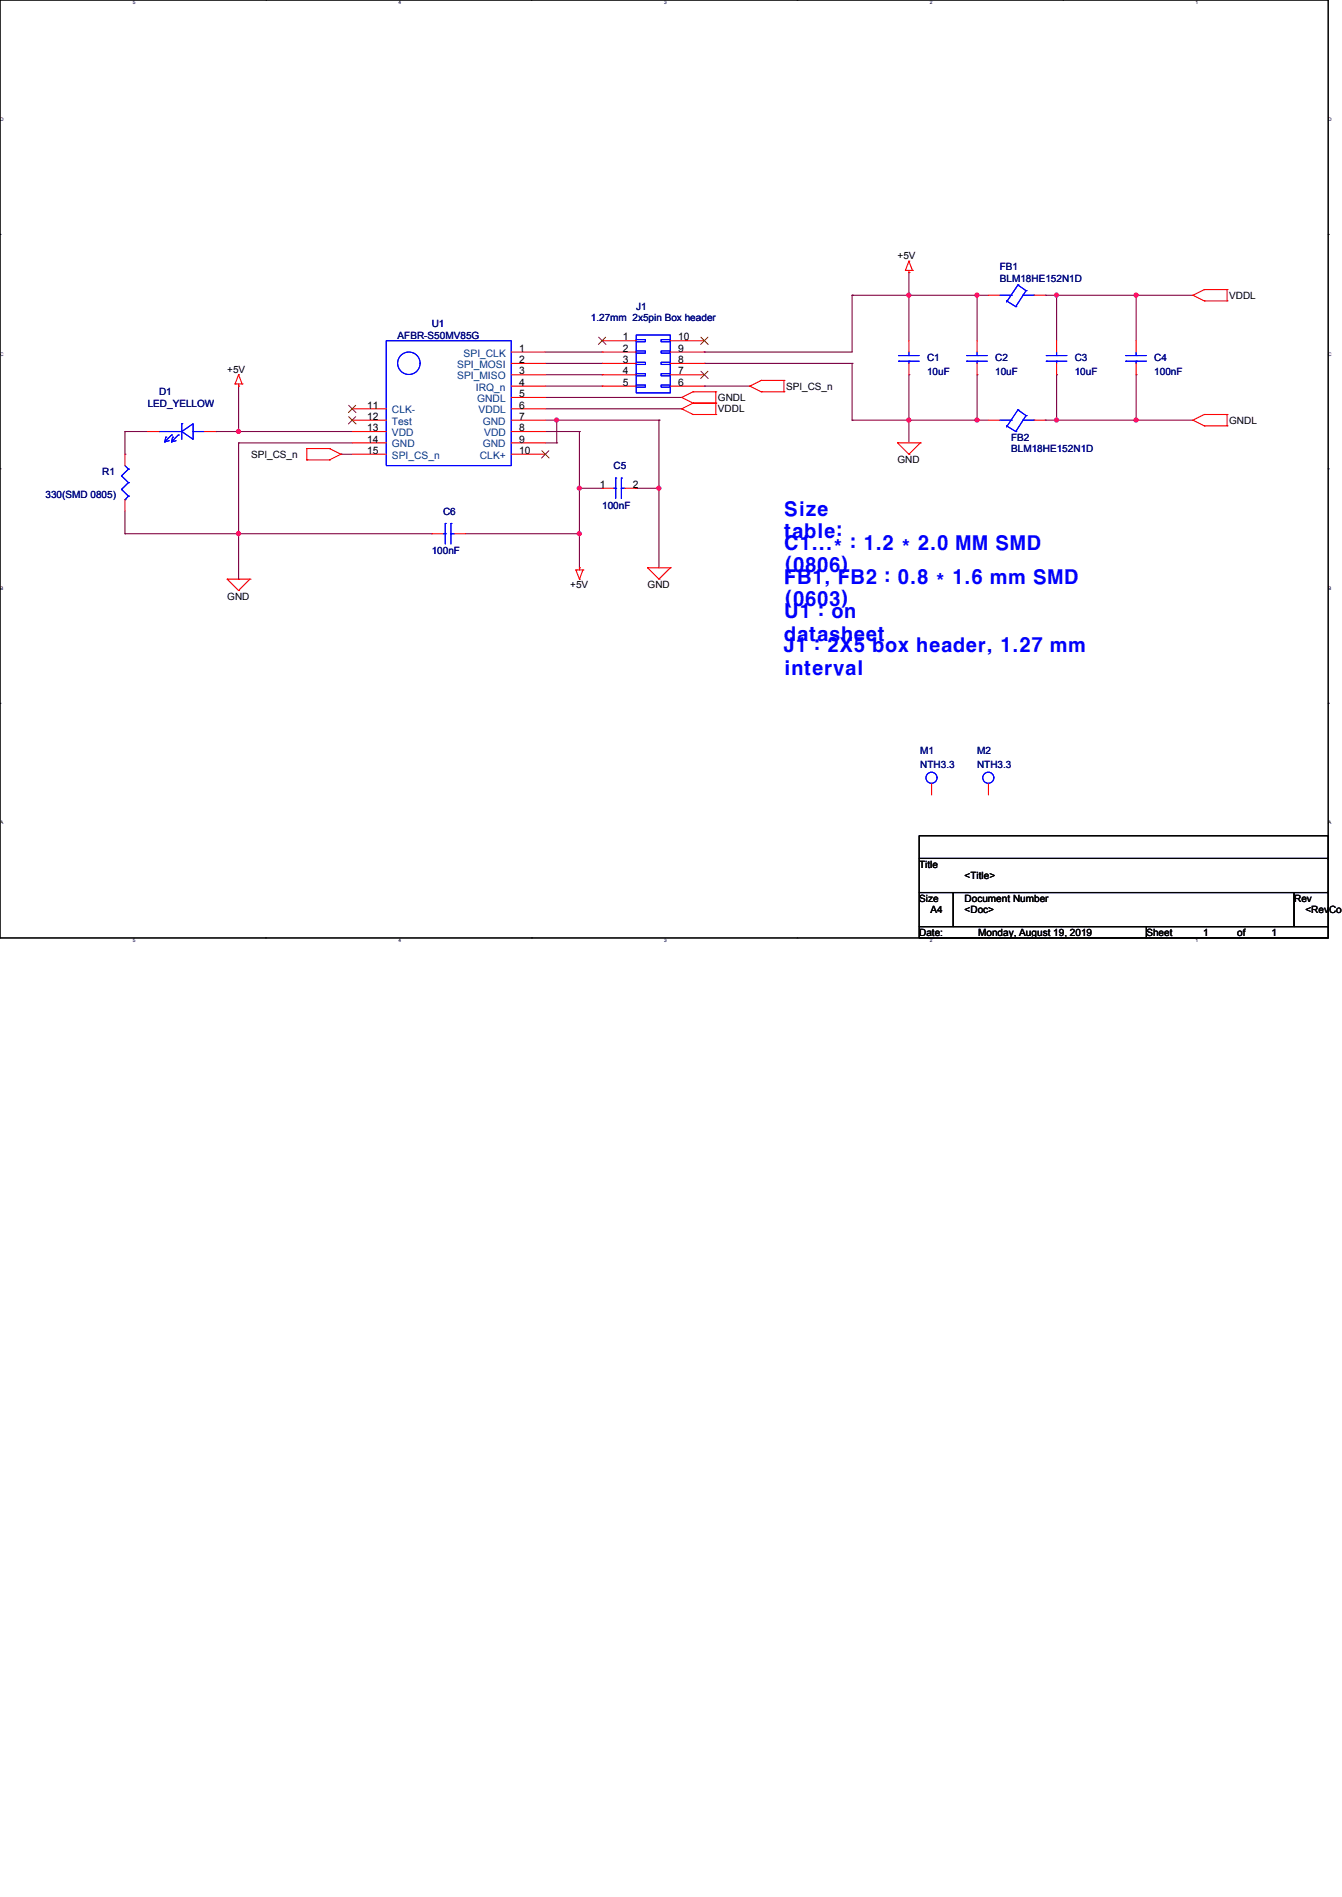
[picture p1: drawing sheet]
<svg xmlns="http://www.w3.org/2000/svg" width="210mm" height="297mm" viewBox="0 0 210 297" stroke-linecap="round" stroke-linejoin="round" font-family="sans-serif">
<g fill="none" stroke="#000" stroke-width=".17">
<path d="M0 0h207.7v146.7h-207.7zM41.5 0h.1M83.1 0h.1M124.6 0h.1M166.2 0h.1M0 36.7h.1M207.7 36.7h.1M0 73.3h.1M207.7 73.3h.1M0 110h.1M207.7 110h.1M143.8 130.7h63.9v3.6h-63.9z"/>
<path d="M143.8 134.3h63.9v5.3h-63.9zM143.8 139.6h5.3v5.3h-5.3zM149.1 139.6h53.3v5.3h-53.3zM202.4 139.6h5.3v5.3h-5.3zM41.5 146.7h.1M83.1 146.7h.1M124.6 146.7h.1M143.8 144.9h35.5v1.8h-35.5zM166.2 146.7h.1M179.3 144.9h28.4v1.8h-28.4z"/>
</g>
<g fill="none" stroke="#800040" stroke-width=".17">
<path d="M85.3 55.1h8.9M85.3 56.8h8.9M85.3 58.6h8.9M94.2 55.1h.1M94.2 56.8h.1M94.2 58.6h.1M110.2 55.1h.1M110.2 56.8h.1M110.2 56.8h23.1M133.3 46.2h.1M133.3 56.8h.1M133.3 46.2v8.9h-23.1"/>
<path d="M133.3 56.8v8.9M133.3 46.2h21.3M142.2 46.2h.1M142.2 42.6h.1M142.2 58.6h.1M142.2 42.6v10.7M142.2 58.6v10.7M152.8 46.2h.1M152.8 58.6h.1M152.8 46.2v7.1M152.8 58.6v7.1M163.5 46.2h.1"/>
<path d="M163.5 46.2h23.1M165.3 46.2h.1M165.3 58.6h.1M165.3 46.2v7.1M165.3 58.6v7.1M177.7 46.2h.1M177.7 58.6h.1M177.7 46.2v7.1M177.7 58.6v7.1M19.5 67.5h.1M19.5 71h.1M19.5 67.5h3.6"/>
<path d="M19.5 67.5v3.5M19.5 79.9v3.6M33.8 67.5h.1M33.8 67.5h21.3M37.3 67.5h.1M37.3 60.4h.1M37.3 69.3h.1M37.3 60.4v7.1M37.3 69.3v21.3M37.3 69.3h17.8M53.3 71h.1M53.3 71h1.8"/>
<path d="M85.3 67.5h5.3M85.3 69.3h1.8M85.3 60.4h8.9M85.3 62.2h21.3M85.3 63.9h21.3M85.3 65.7h17.8M87.1 65.7h.1M87.1 69.3h.1M87.1 65.7v3.6M90.6 67.5h.1M90.6 76.4h.1M90.6 67.5v21.3"/>
<path d="M90.6 76.4h3.6M94.2 60.4h.1M94.2 76.4h.1M99.5 76.4h.1M99.5 76.4h3.6M103.1 65.7h.1M103.1 76.4h.1M103.1 65.7v23.1M106.6 62.2h.1M106.6 63.9h.1M110.2 60.4h.1M110.2 60.4h7.1"/>
<path d="M133.3 65.7h.1M133.3 65.7h21.3M142.2 65.7h.1M152.8 65.7h.1M163.5 65.7h.1M163.5 65.7h23.1M165.3 65.7h.1M177.7 65.7h.1M19.5 83.5h.1M19.5 83.5h48M37.3 83.5h.1M37.3 90.6h.1"/>
<path d="M67.5 83.5h.1M72.9 83.5h17.7M90.6 83.5h.1M90.6 88.8h.1"/>
</g>
<g fill="#f0f" stroke="#f0f" stroke-width=".17">
<circle cx="37.3" cy="67.5" r=".32"/>
<circle cx="37.3" cy="83.5" r=".32"/>
<circle cx="87.1" cy="65.7" r=".32"/>
<circle cx="90.6" cy="76.3" r=".32"/>
<circle cx="90.6" cy="83.5" r=".32"/>
<circle cx="103" cy="76.3" r=".32"/>
<circle cx="152.8" cy="46.2" r=".32"/>
<circle cx="152.8" cy="65.7" r=".32"/>
<circle cx="142.1" cy="46.2" r=".32"/>
<circle cx="142.1" cy="65.7" r=".32"/>
<circle cx="177.7" cy="46.2" r=".32"/>
<circle cx="177.7" cy="65.7" r=".32"/>
<circle cx="165.2" cy="46.2" r=".32"/>
<circle cx="165.2" cy="65.7" r=".32"/>
</g>
<g fill="none" stroke="#f00" stroke-width=".17">
<path d="M37.3 58.6h.1M37.3 58.6l-.5 1.4M37.3 58.6l.6 1.4M80 55.1h5.3M80 56.8h5.3M80 58.6h5.3M94.2 55.1h5.3M94.2 56.8h5.3M94.2 58.6h5.3M94.2 53.3h5.3M104.8 55.1h5.4M104.8 56.8h5.4"/>
<path d="M104.8 58.6h5.4M104.8 53.3h5.4M119.1 59.5h.1M119.1 59.5l-1.8 .9M119.1 59.5h3.5M122.6 59.5h.1M122.6 59.5v1.8M141.6 42.3h.1M141.6 42.3h1.1M142.2 42.6h.1M142.2 40.8h.1M142.2 42.3v.3"/>
<path d="M142.2 53.3v1.8M142.2 56.8v1.8M142.2 40.8l-.6 1.5M142.2 40.8l.5 1.5M142.7 42.3h.1M152.8 53.3v1.8M152.8 56.8v1.8M154.6 46.2h1.8M161.7 46.2h1.8M165.3 53.3v1.8M165.3 56.8v1.8M177.7 53.3v1.8"/>
<path d="M177.7 56.8v1.8M186.6 46.2h.1M186.6 46.2l1.8 .9M188.4 45.3h.1M188.4 47.1h.1M188.4 45.3l-1.8 .9M188.4 45.3h3.5M188.4 47.1h3.5M191.9 45.3h.1M191.9 47.1h.1M191.9 45.3v1.8M19.5 71v1.8"/>
<path d="M19.5 78.1v1.8M23.1 67.5h1.8M32 67.5h1.8M36.8 60h.1M36.8 60h1.1M37.3 60.4h.1M37.3 60v.4M37.9 60h.1M48 71.9h.1M48 70.2h.1M48 70.2h3.5M48 71.9h3.5"/>
<path d="M48 70.2v1.7M51.5 70.2h.1M51.5 71.9h.1M51.5 70.2l1.8 .8M53.3 71h.1M53.3 71l-1.8 .9M55.1 69.3h5.3M55.1 63.9h5.3M55.1 65.7h5.3M55.1 67.5h5.3M55.1 71h5.3M80 69.3h5.3"/>
<path d="M80 60.4h5.3M80 62.2h5.3M80 63.9h5.3M80 65.7h5.3M80 67.5h5.3M80 71h5.3M94.2 60.4h5.3M94.2 76.4h1.8M97.7 76.4h1.8M104.8 60.4h5.4M106.6 62.2h.1M106.6 63.9h.1"/>
<path d="M106.6 62.2l1.8 .8M106.6 63.9l1.8 .9M108.4 61.3h.1M108.4 63h.1M108.4 64.8h.1M108.4 61.3l-1.8 .9M108.4 61.3h3.6M108.4 63h3.6M108.4 63l-1.8 .9M108.4 64.8h3.6M112 61.3h.1M112 63h.1"/>
<path d="M112 64.8h.1M112 61.3v3.5M117.3 60.4h.1M117.3 60.4l1.8 .9M119.1 61.3h.1M119.1 61.3h3.5M122.6 61.3h.1M140.4 69.3h.1M140.4 69.3h3.5M140.4 69.3l1.8 1.7M142.2 71h.1M143.9 69.3h.1"/>
<path d="M143.9 69.3l-1.7 1.7M154.6 65.7h1.8M161.7 65.7h1.8M186.6 65.7h.1M186.6 65.7l1.8 .9M188.4 64.8h.1M188.4 66.6h.1M188.4 64.8h3.5M188.4 64.8l-1.8 .9M188.4 66.6h3.5M191.9 64.8h.1M191.9 66.6h.1"/>
<path d="M191.9 64.8v1.8M35.5 90.6h.1M35.5 90.6h3.6M35.5 90.6l1.8 1.8M37.3 92.4h.1M39.1 90.6h.1M39.1 90.6l-1.8 1.8M67.5 83.5h1.8M71.1 83.5h1.8M90.1 89.1h.1M90.1 89.1h1.1M90.1 89.1l.5 1.5"/>
<path d="M90.6 88.8h.1M90.6 90.6h.1M90.6 88.8v.3M91.2 89.1h.1M91.2 89.1l-.6 1.5M101.3 88.8h.1M101.3 88.8h3.5M101.3 88.8l1.8 1.8M103.1 90.6h.1M104.8 88.8h.1M104.8 88.8l-1.7 1.8M145.7 122.5v1.8"/>
<path d="M154.6 122.5v1.8"/>
</g>
<g fill="none" stroke="#00f" stroke-width=".17">
<path d="M60.4 53.3h19.6v19.5h-19.6zM99.5 52.4h5.3v9h-5.3zM99.5 53.1h1.5v.4h-1.5zM99.5 54.9h1.5v.3h-1.5zM99.5 56.7h1.5v.3h-1.5zM99.5 58.4h1.5v.4h-1.5zM103.4 53.1h1.4v.4h-1.4zM103.4 54.9h1.4v.3h-1.4zM103.4 56.7h1.4v.3h-1.4zM103.4 58.4h1.4v.4h-1.4zM140.6 55.6h.1M140.6 56.5h.1"/>
<path d="M140.6 55.6h3.2M140.6 56.5h3.2M142.2 56.5h.1M142.2 55.6h.1M142.2 55.1v.5M142.2 56.5v.3M151.2 55.6h.1M151.2 56.5h.1M151.2 55.6h3.2M151.2 56.5h3.2M152.8 56.5h.1M152.8 55.6h.1"/>
<path d="M152.8 55.1v.5M152.8 56.5v.3M156.4 46.2h1.8M157.4 47.1h.1M157.4 47.1l1.5 .9M158.2 46.2h.1M158.9 48h.1M159.2 44.6h.1M159.2 44.6l-1.8 2.6M159.2 44.6l1.3 .9M159.9 46.2h1.8M160.5 45.5h.1"/>
<path d="M160.5 45.5l-1.6 2.5M161.7 46.2h.1M163.7 55.6h.1M163.7 56.5h.1M163.7 55.6h3.2M163.7 56.5h3.2M165.3 56.5h.1M165.3 55.6h.1M165.3 55.1v.5M165.3 56.5v.3M176.1 55.6h.1M176.1 56.5h.1"/>
<path d="M176.1 55.6h3.2M176.1 56.5h3.2M177.7 56.5h.1M177.7 55.6h.1M177.7 55.1v.5M177.7 56.5v.3M19 74.4h.1M19 76.5h.1M19 74.4l1.1 1.1M19 76.5l1.1 1.1M19.5 78.1h.1M19.5 72.8l.6 .6"/>
<path d="M20.1 73.4h.1M20.1 75.5h.1M20.1 77.6h.1M20.1 73.4l-1.1 1M20.1 75.5l-1.1 1M20.1 77.6l-.6 .5M24.9 67.5h.1M24.9 67.5h3.5M25.8 69.1h.1M25.9 68.4h.1M25.9 68.4l-.1 .7M26.5 68.9l-.7 .2"/>
<path d="M26.8 68h.1M26.8 69.1h.1M26.8 68l-1 1.1M27 68.4h.1M27 68.4l-.2 .7M27.5 68.9l-.7 .2M27.9 68h.1M27.9 68l-1.1 1.1M28.4 67.5l1.8-1.2v2.4zM28.4 66.3h.1M28.4 66.3v2.4M30.2 67.5h.1"/>
<path d="M30.2 67.5h1.8M96 76.4h.3M96.3 76.4h.1M96.3 74.8h.1M96.3 74.8v3.2M97.2 74.8h.1M97.2 76.4h.1M97.2 76.4h.5M97.2 74.8v3.2M99.5 60.2h1.5v.4h-1.5zM103.4 60.2h1.4v.4h-1.4zM156.4 65.7h1.8"/>
<path d="M157.4 66.6h.1M157.4 66.6l1.5 .9M158.2 65.7h.1M158.9 67.5h.1M159.2 64.1h.1M159.2 64.1l-1.8 2.7M159.2 64.1l1.3 .9M159.9 65.7h1.8M160.5 65h.1M160.5 65l-1.6 2.5M161.7 65.7h.1M69.3 83.5h.3"/>
<path d="M69.6 83.5h.1M69.6 81.9h.1M69.6 81.9v3.2M70.5 81.9h.1M70.5 83.5h.1M70.5 83.5h.6M70.5 81.9v3.2"/>
<circle cx="64" cy="56.8" r="1.76"/>
<circle cx="145.7" cy="121.6" r=".87"/>
<circle cx="154.6" cy="121.6" r=".87"/>
</g>
<path d="M93.6 52.7l1.2 1.2M94.7 52.7l-1.1 1.2M109.6 52.7l1.2 1.2M109.6 58.1l1.2 1.1M110.7 52.7l-1.1 1.2M110.7 58.1l-1.1 1.1M54.5 63.4l1.2 1.1M54.5 65.2l1.2 1.1M55.6 63.4l-1.1 1.1M55.6 65.2l-1.1 1.1M84.7 70.5l1.2 1.1M85.8 70.5l-1.1 1.1" fill="none" stroke="#804000" stroke-width=".16"/>
<g font-size="3" fill="#00f">
<text x="122.6" y="80.7">Size</text>
<text x="122.6" y="86.1">C1...* : 1.2 * 2.0 MM SMD</text>
<text x="122.6" y="89.5">(0806)</text>
<text x="122.6" y="84.2">table:</text>
<text x="122.6" y="91.4">FB1, FB2 : 0.8 * 1.6 mm SMD</text>
<text x="122.6" y="94.9">(0603)</text>
<text x="122.6" y="96.7">U1 : on</text>
<text x="122.6" y="100.2">datasheet</text>
<text x="122.6" y="102">J1 : 2X5 box header, 1.27 mm</text>
<text x="122.6" y="105.5">interval</text>
</g>
<g font-size="1.6">
<text x="140.4" y="40.5">+5V</text>
<text x="192.3" y="46.7">VDDL</text>
<text x="97.4" y="53.2">1</text>
<text x="106.1" y="53.2">10</text>
<text x="35.5" y="58.3">+5V</text>
<text x="81.2" y="55">1</text>
<text x="81.2" y="56.8">2</text>
<text x="81.2" y="58.6">3</text>
<text x="97.4" y="55">2</text>
<text x="97.4" y="56.8">3</text>
<text x="97.4" y="58.6">4</text>
<text x="106.1" y="55">9</text>
<text x="106.1" y="56.8">8</text>
<text x="106.1" y="58.6">7</text>
<text x="57.4" y="63.9">11</text>
<text x="57.4" y="65.7">12</text>
<text x="81.2" y="60.3">4</text>
<text x="81.2" y="62.1">5</text>
<text x="81.2" y="63.9">6</text>
<text x="81.2" y="65.7">7</text>
<text x="97.4" y="60.3">5</text>
<text x="106.1" y="60.3">6</text>
<text x="112.3" y="62.7">GNDL</text>
<text x="112.3" y="64.5">VDDL</text>
<text x="123" y="60.9">SPI_CS_n</text>
<text x="39.3" y="71.6">SPI_CS_n</text>
<text x="57.4" y="67.4">13</text>
<text x="57.4" y="69.2">14</text>
<text x="57.4" y="71">15</text>
<text x="81.2" y="67.4">8</text>
<text x="81.2" y="69.2">9</text>
<text x="81.2" y="71">10</text>
<text x="192.3" y="66.3">GNDL</text>
<text x="93.8" y="76.3">1</text>
<text x="99" y="76.3">2</text>
<text x="140.4" y="72.5">GND</text>
<text x="35.5" y="93.8">GND</text>
<text x="89.2" y="92">+5V</text>
<text x="101.3" y="92">GND</text>
<text x="143.8" y="135.7">Title</text>
<text x="150.9" y="137.5">&lt;Title&gt;</text>
<text x="143.8" y="141">Size</text>
<text x="145.5" y="142.8">A4</text>
<text x="150.9" y="141">Document Number</text>
<text x="150.9" y="142.8">&lt;Doc&gt;</text>
<text x="202.4" y="141">Rev</text>
<text x="204.2" y="142.8">&lt;RevCode</text>
<text x="143.8" y="146.4">Date:</text>
<text x="153" y="146.4">Monday, August 19, 2019</text>
<text x="179.3" y="146.4">Sheet</text>
<text x="188.2" y="146.4">1</text>
<text x="193.5" y="146.4">of</text>
<text x="198.9" y="146.4">1</text>
</g>
<g font-size="1.6" fill="#000080">
<text x="156.4" y="42.3">FB1</text>
<text x="156.4" y="44.1">BLM18HE152N1D</text>
<text x="62.2" y="52.9">AFBR-S50MV85G</text>
<text x="67.5" y="51.2">U1</text>
<text x="92.4" y="50.3">1.27mm 2x5pin Box header</text>
<text x="99.5" y="48.5">J1</text>
<text x="145" y="56.5">C1</text>
<text x="145" y="58.6">10uF</text>
<text x="155.7" y="56.5">C2</text>
<text x="155.7" y="58.6">10uF</text>
<text x="168.1" y="56.5">C3</text>
<text x="168.1" y="58.6">10uF</text>
<text x="180.5" y="56.5">C4</text>
<text x="180.5" y="58.6">100nF</text>
<text x="23.1" y="63.6">LED_YELLOW</text>
<text x="24.9" y="61.8">D1</text>
<text x="158.2" y="68.9">FB2</text>
<text x="158.2" y="70.7">BLM18HE152N1D</text>
<text x="7.1" y="77.8">330(SMD 0805)</text>
<text x="16" y="74.3">R1</text>
<text x="96" y="73.4">C5</text>
<text x="69.3" y="80.5">C6</text>
<text x="94.2" y="79.6">100nF</text>
<text x="67.5" y="86.7">100nF</text>
<text x="143.9" y="117.9">M1</text>
<text x="152.8" y="117.9">M2</text>
<text x="143.9" y="120.1">NTH3.3</text>
<text x="152.8" y="120.1">NTH3.3</text>
</g>
<g font-size="1.6" fill="#004080">
<text x="71.5" y="57.6">SPI_MOSI</text>
<text x="71.5" y="59.3">SPI_MISO</text>
<text x="72.5" y="55.8">SPI_CLK</text>
<text x="61.3" y="64.7">CLK-</text>
<text x="74.4" y="61.1">IRQ_n</text>
<text x="74.6" y="62.9">GNDL</text>
<text x="74.8" y="64.7">VDDL</text>
<text x="61.3" y="66.4">Test</text>
<text x="61.3" y="68.2">VDD</text>
<text x="61.3" y="70">GND</text>
<text x="61.3" y="71.8">SPI_CS_n</text>
<text x="75.1" y="71.8">CLK+</text>
<text x="75.5" y="66.4">GND</text>
<text x="75.5" y="70">GND</text>
<text x="75.7" y="68.2">VDD</text>
</g>
<g font-size=".8">
<text x="20.8" y=".6">5</text>
<text x="62.3" y=".6">4</text>
<text x="103.9" y=".6">3</text>
<text x="145.4" y=".6">2</text>
<text x="187" y=".6">1</text>
<text x="0" y="18.9">D</text>
<text x="207.7" y="18.9">D</text>
<text x="0" y="55.6">C</text>
<text x="207.7" y="55.6">C</text>
<text x="0" y="92.3">B</text>
<text x="207.7" y="92.3">B</text>
<text x="0" y="128.9">A</text>
<text x="207.7" y="128.9">A</text>
<text x="20.8" y="147.3">5</text>
<text x="62.3" y="147.3">4</text>
<text x="103.9" y="147.3">3</text>
<text x="145.4" y="147.3">2</text>
<text x="187" y="147.3">1</text>
</g>
</svg>
